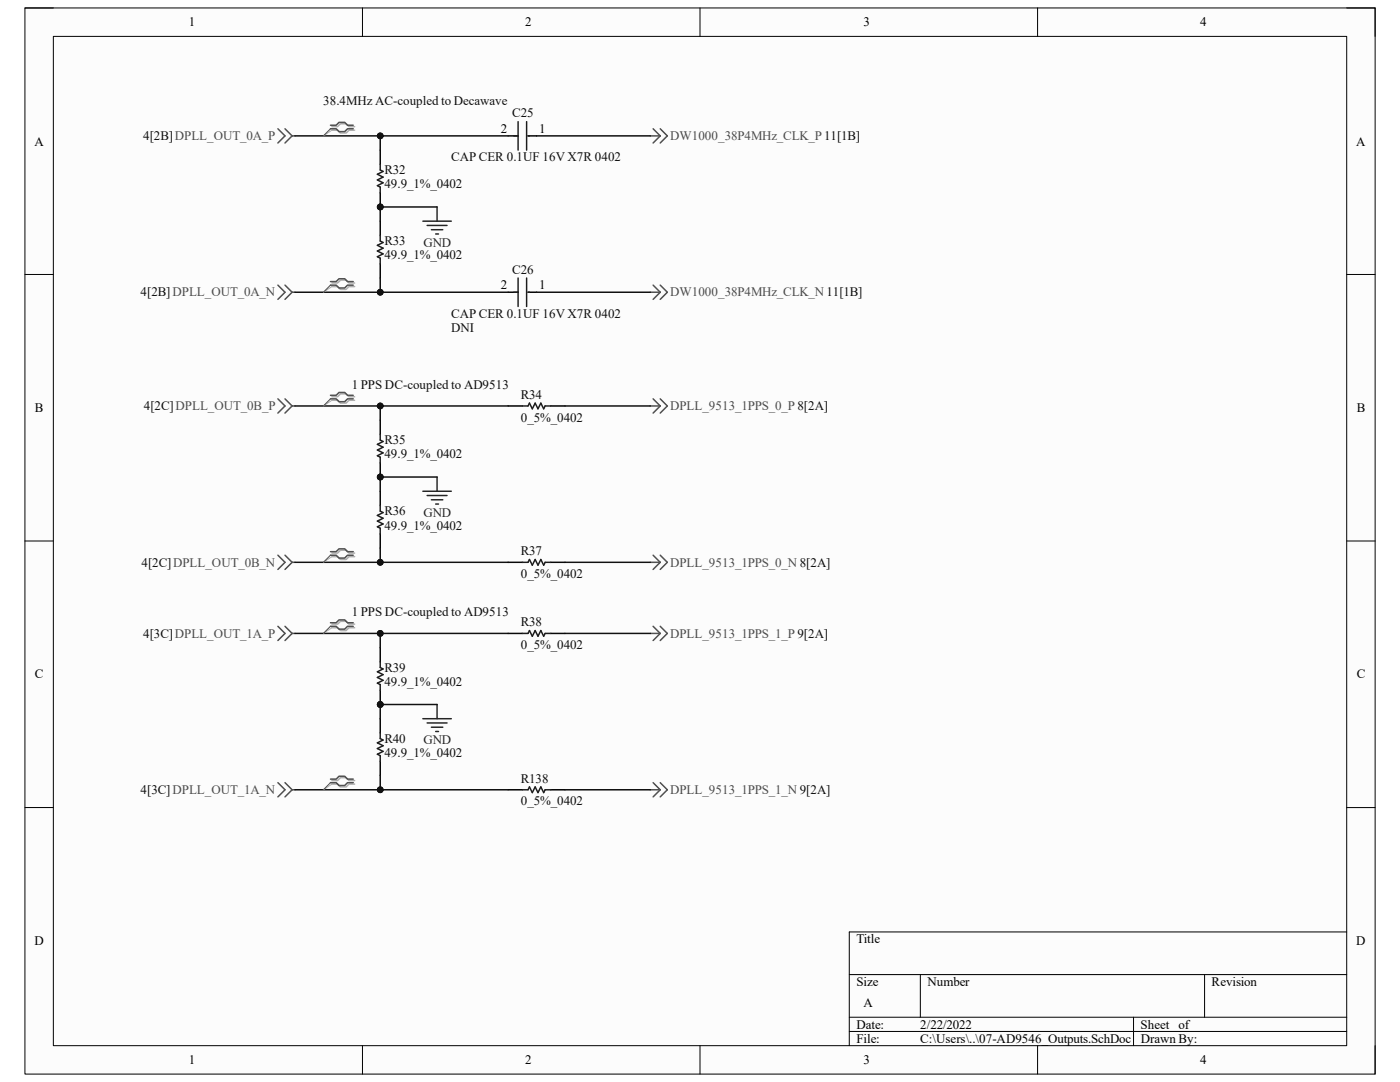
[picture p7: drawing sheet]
<svg xmlns="http://www.w3.org/2000/svg" width="279mm" height="216mm" viewBox="0 0 279 216" stroke-linecap="round" stroke-linejoin="round" font-family="sans-serif">
<path d="M5 1.6h269.4v212.7h-269.4z" fill-rule="evenodd" fill="#fcfcfc"/>
<path d="M5 1.6h269.4v212.7h-269.4z" fill="none" stroke="#000" stroke-width=".2"/>
<path d="M10.6 7.3h258.2v201.4h-258.2z" fill-rule="evenodd" fill="#fcfcfc"/>
<g fill="none" stroke="#000" stroke-width=".2">
<path d="M5 1.6h5.6M10.6 7.3h258.2v201.4h-258.2zM72.3 1.6v5.7M139.7 1.6v5.7M207.1 1.6v5.7M268.8 1.6h5.6v5.7M5 54.8h5.6M268.8 54.8h5.6M5 107.9h5.6M268.8 107.9h5.6M5 161.1h5.6M268.8 161.1h5.6"/>
<path d="M169.5 194.5h99.3M183.7 194.5v8.5M240.4 194.5v8.5M268.8 186h-99.3v22.7M72.3 208.7v5.6M139.7 208.7v5.6M169.5 203h99.3M169.5 205.8h99.3M207.1 208.7v5.6M226.2 203v5.7M274.4 208.7v5.6"/>
</g>
<path d="M55.5 25.7l1.4 1.4-1.4 1.4M56.9 25.7l1.4 1.4M58.3 27.1l-1.4 1.4M58.3 27.1h.6" fill="none" stroke="#4c4c4c" stroke-width=".3"/>
<circle cx="75.9" cy="41.3" r=".57" fill="#0e0e0e"/>
<circle cx="75.9" cy="41.3" r=".57" fill="none" stroke="#0e0e0e" stroke-width=".2"/>
<path d="M75.9 30v2.8M75.9 38.5v2.8" fill="none" stroke="#000" stroke-width=".3"/>
<circle cx="75.9" cy="41.3" r=".57" fill="#0e0e0e"/>
<circle cx="75.9" cy="41.3" r=".57" fill="none" stroke="#0e0e0e" stroke-width=".2"/>
<path d="M75.9 32.8v1.1l.5 .3-1.1 .6 1.1 .5-1.1 .6 1.1 .6-1.1 .5 .6 .3v1.2M102.5 27.1h.9M103.4 24.3v5.7M105.1 24.3v5.7M105.4 27.1h.3M75.9 47v1.1l.5 .3-1.1 .6 1.1 .5-1.1 .6 1.1 .6-1.1 .5 .6 .3v1.1M102.5 58.3h.9M103.4 55.5v5.7M105.1 55.5v5.7M105.4 58.3h.3" fill="none" stroke="#1c1c1c" stroke-width=".3"/>
<path d="M84.4 44.1h5.7M85.2 45h4M86.1 45.8h2.3M86.9 46.7h.6M87.2 41.3v2.8" fill="none" stroke="#262626" stroke-width=".3"/>
<path d="M101.4 27.1h2M105.4 27.1h1.7M75.9 44.1v2.9M75.9 52.6v2.9M101.4 58.3h2M105.4 58.3h1.7" fill="none" stroke="#000" stroke-width=".3"/>
<g fill="none" stroke="#4c4c4c" stroke-width=".3">
<path d="M129.8 27.1h2M130.3 25.7l1.5 1.4M131.8 27.1l-1.5 1.4M131.8 25.7l1.4 1.4-1.4 1.4M55.5 56.9l1.4 1.4-1.4 1.4M56.9 56.9l1.4 1.4M58.3 58.3l-1.4 1.4M58.3 58.3h.6M129.8 58.3h2M130.3 56.9l1.5 1.4M131.8 58.3l-1.5 1.4M131.8 56.9l1.4 1.4-1.4 1.4"/>
<path d="M55.5 79.6l1.4 1.4-1.4 1.4M56.9 79.6l1.4 1.4M58.3 81l-1.4 1.4M58.3 81h.6"/>
</g>
<circle cx="75.9" cy="95.2" r=".57" fill="#0e0e0e"/>
<circle cx="75.9" cy="95.2" r=".57" fill="none" stroke="#0e0e0e" stroke-width=".2"/>
<path d="M75.9 83.8v2.9M75.9 92.4v2.8" fill="none" stroke="#000" stroke-width=".3"/>
<circle cx="75.9" cy="95.2" r=".57" fill="#0e0e0e"/>
<circle cx="75.9" cy="95.2" r=".57" fill="none" stroke="#0e0e0e" stroke-width=".2"/>
<path d="M75.9 86.7v1.1l.5 .3-1.1 .6 1.1 .5-1.1 .6 1.1 .6-1.1 .5 .6 .3v1.2M75.9 100.9v1.1l.5 .3-1.1 .5 1.1 .6-1.1 .6 1.1 .5-1.1 .6 .6 .3v1.1" fill="none" stroke="#1c1c1c" stroke-width=".3"/>
<path d="M84.4 98h5.7M85.2 98.9h4M86.1 99.7h2.3M87.2 95.2v2.8M86.9 100.6h.6" fill="none" stroke="#262626" stroke-width=".3"/>
<path d="M75.9 98v2.9M75.9 106.5v2.9" fill="none" stroke="#000" stroke-width=".3"/>
<g fill="none" stroke="#4c4c4c" stroke-width=".3">
<path d="M130.3 79.6l1.5 1.4M131.8 79.6l1.4 1.4-1.4 1.4M129.8 81h2M131.8 81l-1.5 1.4M55.5 110.8l1.4 1.4-1.4 1.4M56.9 110.8l1.4 1.4M58.3 112.2l-1.4 1.4M58.3 112.2h.6M129.8 112.2h2M130.3 110.8l1.5 1.4M131.8 112.2l-1.5 1.4M131.8 110.8l1.4 1.4-1.4 1.4"/>
<path d="M55.5 125l1.4 1.4-1.4 1.4M56.9 125l1.4 1.4M58.3 126.4l-1.4 1.4M58.3 126.4h.6"/>
</g>
<circle cx="75.9" cy="140.6" r=".57" fill="#0e0e0e"/>
<circle cx="75.9" cy="140.6" r=".57" fill="none" stroke="#0e0e0e" stroke-width=".2"/>
<path d="M75.9 129.2v2.9M75.9 137.7v2.9" fill="none" stroke="#000" stroke-width=".3"/>
<circle cx="75.9" cy="140.6" r=".57" fill="#0e0e0e"/>
<circle cx="75.9" cy="140.6" r=".57" fill="none" stroke="#0e0e0e" stroke-width=".2"/>
<path d="M75.9 132.1v1.1l.5 .3-1.1 .5 1.1 .6-1.1 .6 1.1 .5-1.1 .6 .6 .3v1.1M75.9 146.2v1.2l.5 .3-1.1 .5 1.1 .6-1.1 .6 1.1 .5-1.1 .6 .6 .3v1.1M104.2 157.6h1.2l.3-.6 .5 1.2 .6-1.2 .6 1.2 .5-1.2 .6 1.2 .3-.6h1.1" fill="none" stroke="#1c1c1c" stroke-width=".3"/>
<path d="M84.4 143.4h5.7M85.2 144.3h4M86.1 145.1h2.3M86.9 146h.6M87.2 140.6v2.8" fill="none" stroke="#262626" stroke-width=".3"/>
<path d="M75.9 143.4v2.8M75.9 151.9v2.9M101.4 157.6h2.8M109.9 157.6h2.9" fill="none" stroke="#000" stroke-width=".3"/>
<path d="M129.8 126.4h2M130.3 125l1.5 1.4M131.8 126.4l-1.5 1.4M131.8 125l1.4 1.4-1.4 1.4M55.5 156.2l1.4 1.4-1.4 1.4M56.9 156.2l1.4 1.4M58.3 157.6l-1.4 1.4M58.3 157.6h.6M129.8 157.6h2M130.3 156.2l1.5 1.4M131.8 157.6l-1.5 1.4M131.8 156.2l1.4 1.4-1.4 1.4" fill="none" stroke="#4c4c4c" stroke-width=".3"/>
<path d="M58.9 27.1h17v2.9" fill="none" stroke="#0e0e0e" stroke-width=".3"/>
<circle cx="75.9" cy="27.1" r=".57" fill="#0e0e0e"/>
<circle cx="75.9" cy="27.1" r=".57" fill="none" stroke="#0e0e0e" stroke-width=".2"/>
<path d="M87.2 41.3h-11.3v2.8" fill="none" stroke="#0e0e0e" stroke-width=".3"/>
<circle cx="75.9" cy="41.3" r=".57" fill="#0e0e0e"/>
<circle cx="75.9" cy="41.3" r=".57" fill="none" stroke="#0e0e0e" stroke-width=".2"/>
<path d="M75.9 55.5v2.8h-17" fill="none" stroke="#0e0e0e" stroke-width=".3"/>
<circle cx="75.9" cy="58.3" r=".57" fill="#0e0e0e"/>
<circle cx="75.9" cy="58.3" r=".57" fill="none" stroke="#0e0e0e" stroke-width=".2"/>
<path d="M75.9 58.3h25.5" fill="none" stroke="#0e0e0e" stroke-width=".3"/>
<circle cx="75.9" cy="58.3" r=".57" fill="#0e0e0e"/>
<circle cx="75.9" cy="58.3" r=".57" fill="none" stroke="#0e0e0e" stroke-width=".2"/>
<path d="M75.9 27.1h25.5" fill="none" stroke="#0e0e0e" stroke-width=".3"/>
<circle cx="75.9" cy="27.1" r=".57" fill="#0e0e0e"/>
<circle cx="75.9" cy="27.1" r=".57" fill="none" stroke="#0e0e0e" stroke-width=".2"/>
<path d="M107.1 27.1h22.7M107.1 58.3h22.7M58.9 81h17v2.8" fill="none" stroke="#0e0e0e" stroke-width=".3"/>
<circle cx="75.9" cy="81" r=".57" fill="#0e0e0e"/>
<circle cx="75.9" cy="81" r=".57" fill="none" stroke="#0e0e0e" stroke-width=".2"/>
<path d="M87.2 95.2h-11.3v2.8" fill="none" stroke="#0e0e0e" stroke-width=".3"/>
<circle cx="75.9" cy="95.2" r=".57" fill="#0e0e0e"/>
<circle cx="75.9" cy="95.2" r=".57" fill="none" stroke="#0e0e0e" stroke-width=".2"/>
<path d="M75.9 109.4v2.8h-17" fill="none" stroke="#0e0e0e" stroke-width=".3"/>
<circle cx="75.9" cy="112.2" r=".57" fill="#0e0e0e"/>
<circle cx="75.9" cy="112.2" r=".57" fill="none" stroke="#0e0e0e" stroke-width=".2"/>
<path d="M75.9 112.2h25.5" fill="none" stroke="#0e0e0e" stroke-width=".3"/>
<circle cx="75.9" cy="112.2" r=".57" fill="#0e0e0e"/>
<circle cx="75.9" cy="112.2" r=".57" fill="none" stroke="#0e0e0e" stroke-width=".2"/>
<path d="M75.9 81h25.5" fill="none" stroke="#0e0e0e" stroke-width=".3"/>
<circle cx="75.9" cy="81" r=".57" fill="#0e0e0e"/>
<circle cx="75.9" cy="81" r=".57" fill="none" stroke="#0e0e0e" stroke-width=".2"/>
<path d="M112.8 81h17M112.8 112.2h17M58.9 126.4h17v2.8" fill="none" stroke="#0e0e0e" stroke-width=".3"/>
<circle cx="75.9" cy="126.4" r=".57" fill="#0e0e0e"/>
<circle cx="75.9" cy="126.4" r=".57" fill="none" stroke="#0e0e0e" stroke-width=".2"/>
<path d="M87.2 140.6h-11.3v2.8" fill="none" stroke="#0e0e0e" stroke-width=".3"/>
<circle cx="75.9" cy="140.6" r=".57" fill="#0e0e0e"/>
<circle cx="75.9" cy="140.6" r=".57" fill="none" stroke="#0e0e0e" stroke-width=".2"/>
<path d="M75.9 154.8v2.8h-17" fill="none" stroke="#0e0e0e" stroke-width=".3"/>
<circle cx="75.9" cy="157.6" r=".57" fill="#0e0e0e"/>
<circle cx="75.9" cy="157.6" r=".57" fill="none" stroke="#0e0e0e" stroke-width=".2"/>
<path d="M75.9 157.6h25.5" fill="none" stroke="#0e0e0e" stroke-width=".3"/>
<circle cx="75.9" cy="157.6" r=".57" fill="#0e0e0e"/>
<circle cx="75.9" cy="157.6" r=".57" fill="none" stroke="#0e0e0e" stroke-width=".2"/>
<path d="M75.9 126.4h25.5" fill="none" stroke="#0e0e0e" stroke-width=".3"/>
<circle cx="75.9" cy="126.4" r=".57" fill="#0e0e0e"/>
<circle cx="75.9" cy="126.4" r=".57" fill="none" stroke="#0e0e0e" stroke-width=".2"/>
<path d="M112.8 126.4h17M112.8 157.6h17" fill="none" stroke="#0e0e0e" stroke-width=".3"/>
<path d="M101.4 81h2.8M109.9 81h2.9M101.4 112.2h2.8M109.9 112.2h2.9M101.4 126.4h2.8M109.9 126.4h2.9" fill="none" stroke="#000" stroke-width=".3"/>
<path d="M104.2 81h1.2l.3-.6 .5 1.2 .6-1.2 .6 1.2 .5-1.2 .6 1.2 .3-.6h1.1M104.2 112.2h1.2l.3-.6 .5 1.2 .6-1.2 .6 1.2 .5-1.2 .6 1.2 .3-.6h1.1M104.2 126.4h1.2l.3-.6 .5 1.2 .6-1.2 .6 1.2 .5-1.2 .6 1.2 .3-.6h1.1" fill="none" stroke="#1c1c1c" stroke-width=".3"/>
<path d="M66.2 25.3h1.2l.5-.6h1.2l.5 .6h1.2M66.2 26h1.2l.5 .5h1.2l.5-.5h1.2M66.2 56.5h1.2l.5-.6h1.2l.5 .6h1.2M66.2 57.2h1.2l.5 .5h1.2l.5-.5h1.2M66.2 79.2h1.2l.5-.6h1.2l.5 .6h1.2M66.2 79.9h1.2l.5 .5h1.2l.5-.5h1.2M66.2 110.4h1.2l.5-.6h1.2l.5 .6h1.2M66.2 111.1h1.2l.5 .5h1.2l.5-.5h1.2M66.2 124.5h1.2l.5-.5h1.2l.5 .5h1.2M66.2 125.3h1.2l.5 .5h1.2l.5-.5h1.2M66.2 155.7h1.2l.5-.5h1.2l.5 .5h1.2M66.2 156.5h1.2l.5 .5h1.2l.5-.5h1.2" fill="none" stroke="#aeaeae" stroke-width=".3"/>
<path d="M66.2 26l-1.7 1.1M66.2 57.2l-1.7 1.1M66.2 79.9l-1.7 1.1M66.2 111.1l-1.7 1.1M66.2 125.3l-1.7 1.1M66.2 156.5l-1.7 1.1" fill="none" stroke="#aeaeae" stroke-width=".2"/>
<path d="M66 25h1.1l.6-.6h1.1l.6 .6h1.1M66 25.7h1.1l.6 .6h1.1l.6-.6h1.1M66 56.2h1.1l.6-.6h1.1l.6 .6h1.1M66 56.9h1.1l.6 .6h1.1l.6-.6h1.1M66 78.9h1.1l.6-.6h1.1l.6 .6h1.1M66 79.6h1.1l.6 .6h1.1l.6-.6h1.1M66 110.1h1.1l.6-.6h1.1l.6 .6h1.1M66 110.8h1.1l.6 .6h1.1l.6-.6h1.1M66 124.3h1.1l.6-.6h1.1l.6 .6h1.1M66 125h1.1l.6 .5h1.1l.6-.5h1.1M66 155.5h1.1l.6-.6h1.1l.6 .6h1.1M66 156.2h1.1l.6 .5h1.1l.6-.5h1.1" fill="none" stroke="#4c4c4c" stroke-width=".3"/>
<path d="M66 25.7l-1.5 1.4M66 56.9l-1.5 1.4M66 79.6l-1.5 1.4M66 110.8l-1.5 1.4M66 125l-1.5 1.4M66 156.2l-1.5 1.4" fill="none" stroke="#4c4c4c" stroke-width=".2"/>
<g font-size="2.6">
<text x="37.7" y="5.2">1</text>
<text x="104.8" y="5.2">2</text>
<text x="172.3" y="5.2">3</text>
<text x="239.5" y="5.2">4</text>
<text x="6.9" y="29">A</text>
<text x="99.9" y="26.5">2</text>
<text x="107.6" y="26.5">1</text>
<text x="270.7" y="29">A</text>
<text x="99.9" y="57.7">2</text>
<text x="107.6" y="57.7">1</text>
<text x="7" y="82.2">B</text>
<text x="270.8" y="82.2">B</text>
<text x="7" y="135.4">C</text>
<text x="270.8" y="135.4">C</text>
<text x="6.9" y="188.6">D</text>
<text x="170.9" y="188.2">Title</text>
<text x="270.7" y="188.6">D</text>
<text x="170.9" y="196.7">Size</text>
<text x="185.1" y="196.7">Number</text>
<text x="241.8" y="196.7">Revision</text>
<text x="172.3" y="201">A</text>
<text x="170.9" y="205.2">Date:</text>
<text x="170.9" y="208.1">File:</text>
<text x="183.6" y="205.2">2/22/2022</text>
<text x="183.7" y="208.1">C:\Users\..\07-AD9546_Outputs.SchDoc</text>
<text x="227.6" y="205.2">Sheet of</text>
<text x="227.7" y="208.1">Drawn By:</text>
<text x="37.7" y="212.3">1</text>
<text x="104.8" y="212.3">2</text>
<text x="172.3" y="212.3">3</text>
<text x="239.5" y="212.3">4</text>
</g>
<g font-size="2.6" fill="#0e0e0e">
<text x="64.5" y="20.9">38.4MHz AC-coupled to Decawave</text>
<text x="102.2" y="23.4">C25</text>
<text x="28.6" y="27.9">4[2B]DPLL_OUT_0A_P</text>
<text x="76.7" y="34.8">R32</text>
<text x="90" y="32.2">CAP CER 0.1UF 16V X7R 0402</text>
<text x="76.7" y="37.6">49.9_1%_0402</text>
<text x="76.7" y="48.9">R33</text>
<text x="76.7" y="51.8">49.9_1%_0402</text>
<text x="28.1" y="59.1">4[2B]DPLL_OUT_0A_N</text>
<text x="102.2" y="54.6">C26</text>
<text x="90" y="63.4">CAP CER 0.1UF 16V X7R 0402</text>
<text x="90" y="66.3">DNI</text>
<text x="70.2" y="77.6">1 PPS DC-coupled to AD9513</text>
<text x="28.7" y="81.8">4[2C]DPLL_OUT_0B_P</text>
<text x="103.9" y="79.6">R34</text>
<text x="76.7" y="88.6">R35</text>
<text x="103.9" y="84.1">0_5%_0402</text>
<text x="76.7" y="91.5">49.9_1%_0402</text>
<text x="76.7" y="102.8">R36</text>
<text x="76.7" y="105.7">49.9_1%_0402</text>
<text x="28.2" y="113.1">4[2C]DPLL_OUT_0B_N</text>
<text x="103.9" y="110.8">R37</text>
<text x="103.9" y="115.3">0_5%_0402</text>
<text x="70.2" y="123">1 PPS DC-coupled to AD9513</text>
<text x="103.9" y="125">R38</text>
<text x="28.6" y="127.3">4[3C]DPLL_OUT_1A_P</text>
<text x="103.9" y="129.5">0_5%_0402</text>
<text x="76.7" y="134">R39</text>
<text x="76.7" y="136.9">49.9_1%_0402</text>
<text x="76.7" y="148.2">R40</text>
<text x="76.7" y="151">49.9_1%_0402</text>
<text x="28.1" y="158.5">4[3C]DPLL_OUT_1A_N</text>
<text x="103.9" y="156.2">R138</text>
<text x="103.9" y="160.7">0_5%_0402</text>
</g>
<g font-size="2.6" fill="#4c4c4c">
<text x="133.7" y="27.9">DW1000_38P4MHz_CLK_P 11[1B]</text>
<text x="133.7" y="59.1">DW1000_38P4MHz_CLK_N 11[1B]</text>
<text x="133.7" y="81.8">DPLL_9513_1PPS_0_P 8[2A]</text>
<text x="133.7" y="113.1">DPLL_9513_1PPS_0_N 8[2A]</text>
<text x="133.7" y="127.3">DPLL_9513_1PPS_1_P 9[2A]</text>
<text x="133.7" y="158.5">DPLL_9513_1PPS_1_N 9[2A]</text>
</g>
<g font-size="2.6" fill="#262626">
<text x="84.5" y="49.2">GND</text>
<text x="84.5" y="103.1">GND</text>
<text x="84.5" y="148.5">GND</text>
</g>
</svg>
